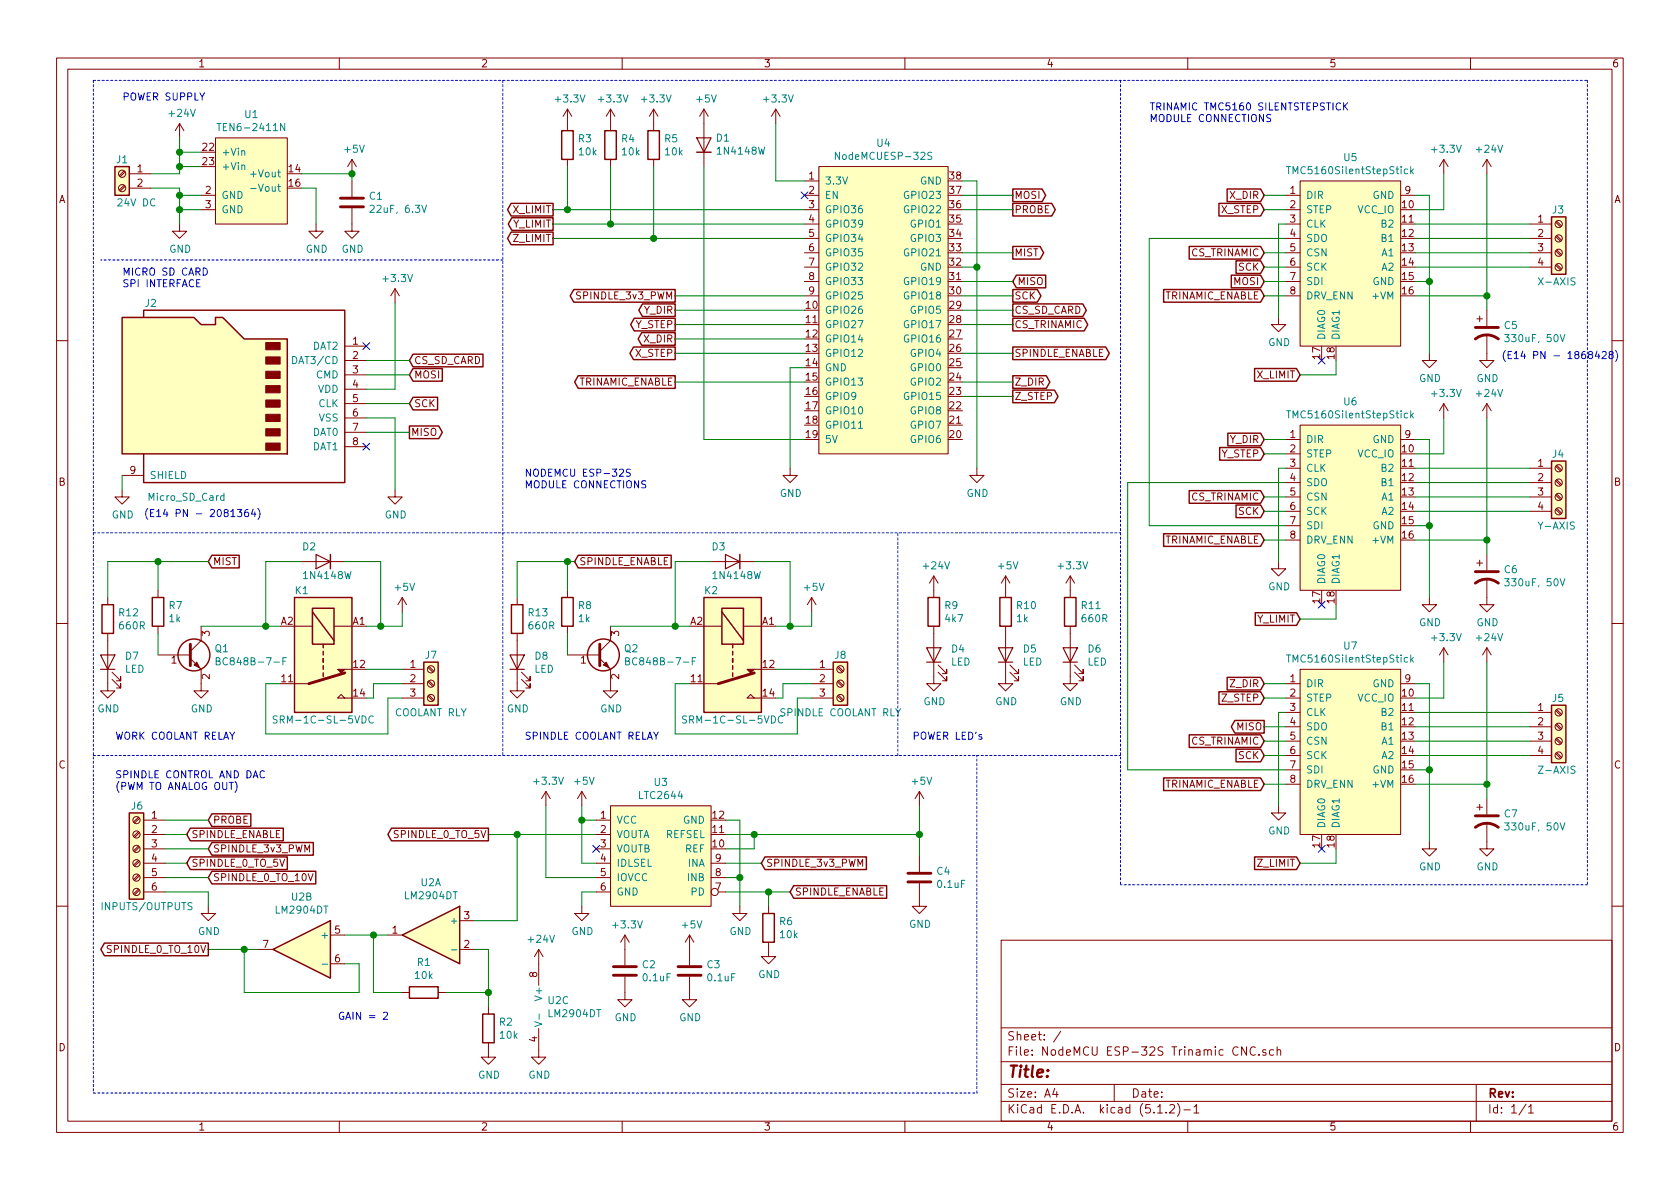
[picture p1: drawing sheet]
<svg xmlns="http://www.w3.org/2000/svg" width="297mm" height="210mm" viewBox="0 0 297 210" stroke-linecap="round" stroke-linejoin="round" font-family="sans-serif">
<g fill="none" stroke="#840000" stroke-width=".18">
<path d="M10 10.3h277v189.9h-277zM12 12.2h273v186.1h-273zM60 10.3v1.9M100.3 19.3v3.8M100.3 19.3l-.7 1.3M100.3 19.3l.8 1.3M107.9 19.3v3.8M107.9 19.3l-.7 1.3M107.9 19.3l.8 1.3M110 10.3v1.9M115.6 19.3v3.8M115.6 19.3l-.8 1.3"/>
<path d="M115.6 19.3l.7 1.3M124.5 19.3v10.2M124.5 19.3l-.8 1.3M124.5 19.3l.7 1.3M137.2 19.3l-.8 1.3M137.2 19.3v2.5M137.2 19.3l.7 1.3M160 10.3v1.9M210 10.3v1.9M260 10.3v1.9M21.9 32.8l-.8 .8M21.9 30.2l-.8 .9"/>
<path d="M22.1 32.9l-.8 .9M22.1 30.4l-.8 .8M22.9 30.7h3.8M22.9 33.3h3.8M31.7 39.6v1.3h1.3l-1.3 1.3-1.2-1.3h1.2M31.7 21.8l-.7 1.3M31.7 21.8v2.6M31.7 21.8l.8 1.3M35.6 34.5h2.5M35.6 37.1h2.5M38.1 24.4h12.7v15.2h-12.7zM55.9 39.6v1.3h1.2l-1.2 1.3-1.3-1.3h1.3"/>
<path d="M62.2 36.8v4.1h1.3l-1.3 1.3-1.2-1.3h1.2M62.2 28.2l-.7 1.3M62.2 28.2v2.5M62.2 32v2.8M62.2 28.2l.8 1.3M100.3 28.2v1.3M107.9 28.2v1.3M115.6 28.2v1.3M142.2 32h2.6M142.2 34.5h2.6M142.2 37.1h2.6M142.2 39.6h2.6"/>
<path d="M144.8 29.5h22.8v50.8h-22.8zM227.3 34.5h2.6M227.3 37.1h2.6M227.3 39.6h2.6M229.9 32h17.7v29.2h-17.7zM247.6 34.5h2.6M255.3 28.2l-.8 1.3M255.3 28.2v2.5M255.3 28.2l.7 1.3M262.9 28.2l-.8 1.3M262.9 28.2v2.5M262.9 28.2l.8 1.3"/>
<path d="M270.5 39.6h3.8M275.1 39.3l.8 .8M275.2 39.1l.9 .8M69.8 51l-.7 1.3M69.8 51v2.6M69.8 51l.8 1.3M142.2 42.2h2.6M142.2 44.7h2.6M142.2 47.2h2.6M142.2 49.8h2.6M142.2 52.3h2.6M226.1 56.1v1.3h1.2l-1.2 1.3-1.3-1.3h1.3"/>
<path d="M227.3 42.2h2.6M227.3 44.7h2.6M227.3 47.2h2.6M227.3 49.8h2.6M227.3 52.3h2.6M261.1 56.4h1M261.6 55.9v1M262.9 59.2v4.5h1.3l-1.3 1.3-1.3-1.3h1.3M262.9 54.9v2.8M270.5 42.2h3.8M270.5 44.7h3.8M270.5 47.2h3.8"/>
<path d="M275.1 46.9l.8 .8M275.1 44.4l.8 .8M275.1 41.8l.8 .9M275.2 46.7l.9 .9M275.2 44.2l.9 .8M275.2 41.7l.9 .8M10 60.2h2M61 61.2h3.8M61 63.7h3.8M61 66.3h3.8M61 68.8h3.8M61 71.4h3.8"/>
<path d="M61 73.9h3.8M61 76.4h3.8M61 79h3.8M227.3 77.7h2.6M229.9 75.2h17.7v29.2h-17.7zM247.6 77.7h2.6M252.7 62.5v1.2h1.3l-1.3 1.3-1.2-1.3h1.2M255.3 71.4v2.5M255.3 71.4l-.8 1.2M255.3 71.4l.7 1.2M262.9 71.4v2.5M262.9 71.4l-.8 1.2"/>
<path d="M262.9 71.4l.8 1.2M285 60.2h2M21.6 86.6v1.3h1.3l-1.3 1.2-1.3-1.2h1.3M21.6 84.1h3.8M53.3 99.3h7.7M69.8 86.6v1.3h1.3l-1.3 1.2-1.2-1.2h1.2M125.7 99.3h7.6M139.7 82.8v1.3h1.3l-1.3 1.2-1.3-1.2h1.3M172.7 82.8v1.3h1.3l-1.3 1.2-1.3-1.2h1.3M226.1 99.3v1.3h1.2l-1.2 1.2-1.3-1.2h1.3M227.3 80.3h2.6M227.3 82.8h2.6"/>
<path d="M227.3 85.3h2.6M227.3 87.9h2.6M227.3 90.4h2.6M227.3 93h2.6M227.3 95.5h2.6M261.1 99.6h1M261.6 99.1v1M262.9 98v2.8M270.5 82.8h3.8M270.5 85.3h3.8M270.5 87.9h3.8M270.5 90.4h3.8"/>
<path d="M275.1 90.1l.8 .8M275.1 87.5l.8 .9M275.1 85l.8 .8M275.1 82.5l.8 .8M275.2 89.9l.9 .8M275.2 87.4l.9 .8M275.2 84.8l.9 .9M275.2 82.3l.9 .8M10 110.3h2M19 112v10.2h1.3l-1.3 1.2-1.2-1.2h1.2M19 105.7v1.2M19.8 118.9l1.5 1.5v-.8v.8h-.7"/>
<path d="M27.9 115.8h5.8M27.9 104.4v1.3M27.9 110.7v1.3M33.7 116.5l1.9 1.9v3.8h1.2l-1.2 1.2-1.3-1.2h1.3M35.6 110.7v2.6l-1.9 1.9M52.1 110.7h3.1M59.1 110.7h3.1M61 118.4h1.2M71.1 118.4h3.8M71.1 105.7l-.7 1.2M71.1 105.7v2.5M71.1 105.7l.8 1.2"/>
<path d="M75.7 118l.8 .9M75.8 117.9l.9 .8M91.4 112v10.2h1.3l-1.3 1.2-1.2-1.2h1.2M91.4 105.7v1.2M92.2 118.9l1.5 1.5v-.8v.8h-.7M100.3 104.4v1.3M100.3 110.7v1.3M100.3 115.8h5.7M106 116.5l1.9 1.9v3.8h1.3l-1.3 1.2-1.2-1.2h1.2M107.9 110.7v2.6l-1.9 1.9M124.5 110.7h3.1M131.4 110.7h3.2"/>
<path d="M133.3 118.4h1.3M143.5 118.4h3.8M143.5 105.7l-.8 1.2M143.5 105.7v2.5M143.5 105.7l.8 1.2M148.1 118l.8 .9M148.2 117.9l.9 .8M165.1 110.7v10.2h1.3l-1.3 1.3-1.3-1.3h1.3M165.1 101.8v3.9M165.1 101.8l-.8 1.3M165.1 101.8l.8 1.3M165.9 118.9l1.5 1.5v-.8v.8h-.8"/>
<path d="M165.9 117.6l1.5 1.5v-.7v.7h-.8M177.8 110.7v10.2h1.3l-1.3 1.3-1.3-1.3h1.3M177.8 101.8v3.9M177.8 101.8l-.8 1.3M177.8 101.8l.8 1.3M178.6 118.9l1.5 1.5v-.8v.8h-.8M178.6 117.6l1.5 1.5v-.7v.7h-.8M189.2 110.7v10.2h1.3l-1.3 1.3-1.2-1.3h1.2M189.2 101.8v3.9M189.2 101.8l-.7 1.3M189.2 101.8l.8 1.3M190 118.9l1.5 1.5v-.8v.8h-.7"/>
<path d="M190 117.6l1.5 1.5v-.7v.7h-.7M229.9 118.4h17.7v29.2h-17.7zM252.7 105.7v1.2h1.3l-1.3 1.3-1.2-1.3h1.2M255.3 114.5v2.6M255.3 114.5l-.8 1.3M255.3 114.5l.7 1.3M262.9 102.4v4.5h1.3l-1.3 1.3-1.3-1.3h1.3M262.9 114.5v2.6M262.9 114.5l-.8 1.3M262.9 114.5l.8 1.3M285 110.3h2M19.8 120.1l1.5 1.6v-.8v.8h-.7"/>
<path d="M52.1 120.9h2.5M59.7 123.4l.6-.6 .7 .6zM61 123.4h1.2M71.1 120.9h3.8M71.1 123.4h3.8M75.7 123.1l.8 .8M75.7 120.6l.8 .8M75.8 122.9l.9 .9M75.8 120.4l.9 .8M92.2 120.1l1.5 1.6v-.8v.8h-.7M96.5 139.9l-.7 1.3M96.5 139.9v2.6"/>
<path d="M96.5 139.9l.8 1.3M102.9 139.9l-.8 1.3M102.9 139.9v2.6M102.9 139.9l.7 1.3M124.5 120.9h2.5M132.1 123.4l.6-.6 .6 .6zM133.3 123.4h1.3M143.5 120.9h3.8M143.5 123.4h3.8M148.1 123.1l.8 .8M148.1 120.6l.8 .8M148.2 122.9l.9 .9"/>
<path d="M148.2 120.4l.9 .8M162.6 139.9l-.8 1.3M162.6 139.9v2.6M162.6 139.9l.7 1.3M227.3 120.9h2.6M227.3 123.4h2.6M227.3 126h2.6M227.3 128.5h2.6M227.3 131.1h2.6M227.3 133.6h2.6M227.3 136.1h2.6M227.3 138.7h2.6"/>
<path d="M247.6 120.9h2.6M270.5 126h3.8M270.5 128.5h3.8M270.5 131.1h3.8M270.5 133.6h3.8M275.1 133.3l.8 .8M275.1 130.7l.8 .9M275.1 128.2l.8 .8M275.1 125.6l.8 .9M275.2 133.1l.9 .8M275.2 130.6l.9 .8M275.2 128l.9 .8"/>
<path d="M275.2 125.5l.9 .8M24.5 157.2l-.9 .9M24.5 154.7l-.9 .8M24.5 152.1l-.9 .9M24.5 149.6l-.9 .8M24.5 147.1l-.9 .8M24.5 144.5l-.9 .9M24.7 157.4l-.9 .8M24.7 154.9l-.9 .8M24.7 152.3l-.9 .9M24.7 149.8l-.9 .8M24.7 147.2l-.9 .9"/>
<path d="M24.7 144.7l-.9 .8M25.4 145h3.8M25.4 147.6h3.8M25.4 150.1h3.8M25.4 152.6h3.8M25.4 155.2h3.8M25.4 157.7h3.8M54.5 154.5l.4 1.2 .4-1.2M105.4 145h2.5M105.4 147.6h2.5M105.4 150.1h2.5M105.4 152.6h2.5"/>
<path d="M105.4 155.2h2.5M105.4 157.7h2.5M107.9 142.5h17.8v17.8h-17.8zM125.7 152.6h2.6M125.7 155.2h2.6M127 157.7h1.3M162.6 156.2v4.1h1.2l-1.2 1.2-1.3-1.2h1.3M162.6 151.4v2.8M226.1 142.5v1.3h1.2l-1.2 1.2-1.3-1.2h1.3M252.7 148.8v1.3h1.3l-1.3 1.3-1.2-1.3h1.2M261.1 142.7h1M261.6 142.2v1.1"/>
<path d="M262.9 145.5v4.6h1.3l-1.3 1.3-1.3-1.3h1.3M262.9 141.2v2.8M10 160.2h2M36.8 160.3v1.2h1.3l-1.3 1.3-1.2-1.3h1.2M45.7 167.9h2.6M58.4 165.3h2.6M58.4 170.4h2.6M68.6 165.3h2.5M71.1 175.5h1.3M77.5 175.5h1.2M81.3 167.9h2.5M81.3 162.8h2.5"/>
<path d="M86.4 178v1.3M95.2 167.9l-.7 1.3M95.2 167.9v6.3M95.2 167.9l.8 1.3M102.9 160.3v1.2h1.2l-1.2 1.3-1.3-1.3h1.3M110.5 172.7v4.1h1.3l-1.3 1.2-1.3-1.2h1.3M110.5 165.3l-.8 1.3M110.5 165.3v5.4M110.5 165.3l.8 1.3M121.9 172.7v4.1h1.3l-1.3 1.2-1.3-1.2h1.3M121.9 165.3l-.7 1.3M121.9 165.3v5.4"/>
<path d="M121.9 165.3l.8 1.3M130.8 160.3v1.2h1.3l-1.3 1.3-1.3-1.3h1.3M135.9 166.6v2.6h1.3l-1.3 1.2-1.3-1.2h1.3M135.9 160.3v1.2M177 166.3h108v32h-108zM285 160.2h2M60 198.3v1.9M86.4 184.4v2.5h1.2l-1.2 1.3-1.3-1.3h1.3M95.2 181.9v5h1.3l-1.3 1.3-1.2-1.3h1.2M110 198.3v1.9M160 198.3v1.9M177 194.8h108"/>
<path d="M177 191.8h108M177 187.8h108M177 181.8h108M186.5 192.5l-.4 1h1M186.8 193v1M187.6 182.3l-1.3 2M197 191.8v3M204.7 196.8h.8M206.2 196.7v.1M206.8 195.5l.2-.2h.4l.2 .2 .1 .3-.1 .2-.8 .8h.9M208.2 195.1a1.71 1.71 0 0 1 0 2.3M209.3 196.3h1.2"/>
<path d="M210 198.3v1.9M211.1 195.8l.4-.5v1.5M211.1 196.8h.9M220.4 185.1v1.5l-.9-1.5v1.5M221.9 185.3a.59 .59 0 0 0-.7 0 .59 .59 0 0 0-.2 .7 .56 .56 0 0 0 .3 .5 .56 .56 0 0 0 .6 0M222.6 186.5v.1M223.8 185.7l-.4-.1-.2 .2 .1 .2 .5 .2v.3h-.6M225.2 185.7l-.5-.1-.2 .3 .1 .6h.6M225.8 185.7l.2-.1 .4 .1v.9M225.8 185.1v1.5M260 198.3v1.9M261 191.8v6.5"/>
<path d="M269.8 195.2l-1.2 2M270.3 195.8l.4-.5v1.5M270.3 196.8h.8"/>
<circle cx="21.6" cy="33.3" r=".63"/>
<circle cx="21.6" cy="30.7" r=".63"/>
<circle cx="275.6" cy="39.6" r=".63"/>
<circle cx="275.6" cy="42.2" r=".63"/>
<circle cx="275.6" cy="47.2" r=".63"/>
<circle cx="275.6" cy="44.7" r=".63"/>
<circle cx="275.6" cy="87.9" r=".63"/>
<circle cx="275.6" cy="82.8" r=".63"/>
<circle cx="275.6" cy="90.4" r=".63"/>
<circle cx="275.6" cy="85.3" r=".63"/>
<circle cx="76.2" cy="118.4" r=".63"/>
<circle cx="148.6" cy="118.4" r=".63"/>
<circle cx="76.2" cy="123.4" r=".63"/>
<circle cx="76.2" cy="120.9" r=".63"/>
<circle cx="148.6" cy="123.4" r=".63"/>
<circle cx="148.6" cy="120.9" r=".63"/>
<circle cx="275.6" cy="126" r=".63"/>
<circle cx="275.6" cy="131.1" r=".63"/>
<circle cx="275.6" cy="133.6" r=".63"/>
<circle cx="275.6" cy="128.5" r=".63"/>
<circle cx="24.1" cy="155.2" r=".63"/>
<circle cx="24.1" cy="145" r=".63"/>
<circle cx="24.1" cy="147.6" r=".63"/>
<circle cx="24.1" cy="157.7" r=".63"/>
<circle cx="24.1" cy="150.1" r=".63"/>
<circle cx="24.1" cy="152.6" r=".63"/>
<circle cx="126.4" cy="157.7" r=".63"/>
</g>
<g fill="#ffffc0" stroke="#ffffc0" stroke-width=".18">
<path d="M144.8 29.5h22.8v50.8h-22.8z"/>
<path d="M229.9 32h17.7v29.2h-17.7z"/>
<path d="M229.9 75.2h17.7v29.2h-17.7z"/>
<path d="M229.9 118.4h17.7v29.2h-17.7z"/>
<path d="M38.1 24.4h12.7v15.2h-12.7z"/>
<path d="M20.3 29.5h2.6v5h-2.6z"/>
<path d="M48.3 167.9l10.1-5.1v10.2z"/>
<path d="M71.1 165.3l10.2-5v10.1z"/>
<path d="M107.9 142.5h17.8v17.8h-17.8z"/>
<path d="M21.6 56.1h12.7l1.3 1.3h2.5v-1.3h1.3l3.8 3.8h7.6v20.4h-29.2z"/>
<path d="M274.3 38.3h2.6v10.2h-2.6z"/>
<path d="M274.3 81.5h2.6v10.2h-2.6z"/>
<path d="M274.3 124.7h2.6v10.2h-2.6z"/>
<path d="M52.1 105.7h10.1v20.3h-10.1z"/>
<path d="M74.9 117.1h2.6v7.6h-2.6z"/>
<path d="M124.5 105.7h10.1v20.3h-10.1z"/>
<path d="M147.3 117.1h2.6v7.6h-2.6z"/>
<path d="M22.9 143.8h2.5v15.2h-2.5z"/>
</g>
<g fill="none" stroke="#008484" stroke-width=".18">
<path d="M38.4 21.8h.7M42.7 26.8l.2-.2 .3 .1 .1 .8M42.7 29.3l.2-.1h.3l.1 .8M44.3 33.3h1M50.3 21.8v1.3l-.7-1.3v1.3M65.4 36.4l.5-.1 .3 .3-.1 .2-.7 .8h.8M74.6 36.3l.4 1.3 .4-1.3M148.4 26.9v1.3l-.7-1.3v1.3M164.7 27l-.4-.1-.2 .1v.4l.5 .3 .1 .3-.2 .2-.5-.1M227.5 29.5h.7M227.8 29.5v1.2M248.9 29.9h-.4l-.2 .2 .1 .6h.5"/>
<path d="M249.4 29.5v1.2M249.6 30.2l.3 .5M249.9 29.9l-.5 .5M266 59.2h.8l-.4 .4 .4 .2v.5l-.2 .1-.6-.1M275.8 59.2l.5 1.2 .4-1.2M51.7 63a.64 .64 0 0 1 .8 .7 .64 .64 0 0 1-.8 .6zM151.8 75.7h.7M227.5 72.6h.7M227.8 72.6v1.3M248.9 73.1h-.4l-.2 .2 .1 .6h.5M249.4 72.6v1.3M249.6 73.4l.3 .5"/>
<path d="M249.9 73.1l-.5 .5M39.6 87.7l-.4-.1-.2 .3 .1 .5h.5M39.6 87.2v1.3M38.2 116.9h.6l.1-.2-.1-.3-.6-.1v1.3h.5l.2-.2v-.3l-.2-.2M50 116.9h.4M50.6 116.3h-.6v1.3M110.6 116.9h.6l.1-.2-.1-.3-.6-.1v1.3h.5l.2-.2v-.3l-.3-.2M122.4 116.9h.4M123 116.3h-.6v1.3M227.5 115.8h.7M227.8 115.8v1.3M248.9 116.3h-.4l-.2 .2 .1 .5h.5"/>
<path d="M249.4 115.8v1.3M249.6 116.6l.3 .5M249.9 116.3l-.5 .4M266 102.3h.8l-.4 .5 .4 .1v.6l-.2 .1-.6-.1M275.8 102.3l.5 1.3 .4-1.3M49 126.7l-.5-.1-.2 .1 .1 .4 .5 .3 .1 .2-.2 .3-.5-.1M66 126.7a.6 .6 0 0 0-.8 .4 .6 .6 0 0 0 .6 .8l.2-.2M121.4 126.7l-.5-.1-.2 .1 .1 .4 .5 .2 .1 .3-.2 .3-.5-.1M138.4 126.7a.6 .6 0 0 0-.8 .4 .6 .6 0 0 0 .6 .8l.2-.2M266 145.5h.8l-.4 .5 .4 .1v.6l-.2 .1-.6-.1M275.8 145.5l.5 1.3 .4-1.3M56.9 170.5h1"/>
<path d="M79.8 168h1M95.3 179.3v1M94.5 180.7l1.3 .4-1.3 .4"/>
</g>
<g fill="none" stroke="#840000" stroke-width=".25">
<path d="M20.3 29.5h2.6v5h-2.6zM90.4 36h7.4v2.2h-7.4l-.7-1.1zM90.5 38.5h7.3v2.2h-7.3l-.6-1.1zM99.3 23.1h2v5.1h-2zM106.9 23.1h2.1v5.1h-2.1zM114.6 23.1h2v5.1h-2zM123.2 26.9h2.5M179.1 33.4h5.2l.6 1.1-.6 1.2h-5.2zM179.1 36h6.9l.6 1.1-.6 1.1h-6.9zM215.5 36h7.4l.6 1.1-.6 1.1h-7.4zM217 33.4h5.9l.6 1.1-.6 1.2h-5.9zM274.3 38.3h2.6v10.2h-2.6z"/>
<path d="M21.6 56.1h12.7l1.3 1.3h2.5v-1.3h1.3l3.8 3.8h7.6v20.4h-29.2zM25.4 56.1v-1.2h35.6v30.4h-35.6v-5M90.4 41h7.4v2.3h-7.4l-.7-1.1zM101.4 51.2h18v2.2h-18l-.6-1.1zM112.1 56.3h7.3v2.2h-7.3l-.6-1.1zM113.5 58.8h5.9v2.3h-5.9l-.7-1.2zM113.6 53.7h5.8v2.3h-5.8l-.6-1.1zM179.1 43.6h4.8l.6 1.1-.6 1.1h-4.8zM179.1 51.2h4.3l.6 1.1-.6 1.1h-4.3zM179.1 53.7h12.3l.7 1.2-.7 1.1h-12.3zM179.1 56.3h12.6l.6 1.1-.6 1.1h-12.6zM179.7 48.7h5.2v2.2h-5.2l-.6-1.1z"/>
<path d="M205.7 51.2h17.2l.6 1.1-.6 1.1h-17.2zM210.3 43.6h12.6l.6 1.1-.6 1.1h-12.6zM217.7 48.7h5.2l.6 1.1-.6 1.1h-5.2zM218.5 46.1h4.4l.6 1.1-.6 1.2h-4.4zM72.4 75.3h5.2l.6 1.1-.6 1.2h-5.2zM73 70.3h4.4v2.2h-4.4l-.6-1.1zM73 65.2h5.2v2.2h-5.2l-.6-1.1zM73 62.6h12.4v2.3h-12.4l-.6-1.2zM102.2 66.4h17.2v2.3h-17.2l-.6-1.1zM112 61.4h7.4v2.2h-7.4l-.6-1.1zM179.1 61.4h16.4l.6 1.1-.6 1.1h-16.4zM179.1 66.4h5.9l.6 1.2-.6 1.1h-5.9z"/>
<path d="M179.1 69h7.3l.7 1.1-.7 1.1h-7.3zM215.6 79.1h7.3l.6 1.2-.6 1.1h-7.3zM217.1 76.6h5.8l.6 1.1-.6 1.1h-5.8zM221.8 65.2h7.4l.7 1.1-.7 1.1h-7.4zM37.5 98.2h4.8v2.2h-4.8l-.7-1.1zM58.4 98v2.6M102.2 98.2h16.5v2.2h-16.5l-.6-1.1zM130.8 98v2.6M205.7 94.4h17.2l.6 1.1-.6 1.1h-17.2zM210.3 86.8h12.6l.6 1.1-.6 1.1h-12.6zM218.5 89.3h4.4l.6 1.1-.6 1.1h-4.4zM274.3 81.5h2.6v10.2h-2.6z"/>
<path d="M18 106.9h2.1v5.1h-2.1zM26.9 105.7h2.1v5h-2.1zM52.1 105.7h10.1v20.3h-10.1zM55.2 107.6h3.9v6.3h-3.9zM55.2 108.2l3.9 5.1M57.1 113.9v.6M57.1 115.2v.6M57.1 116.5v.6M57.1 117.7v.7M57.1 119v.6M74.9 117.1h2.6v7.6h-2.6zM90.4 106.9h2.1v5.1h-2.1z"/>
<path d="M99.3 105.7h2v5h-2zM124.5 105.7h10.1v20.3h-10.1zM127.6 107.6h3.8v6.3h-3.8zM127.6 108.2l3.8 5.1M129.5 113.9v.6M129.5 115.2v.6M129.5 116.5v.6M129.5 117.7v.7M129.5 119v.6M147.3 117.1h2.6v7.6h-2.6zM164.1 105.7h2v5h-2zM176.8 105.7h2v5h-2z"/>
<path d="M188.2 105.7h2v5h-2zM217 119.8h5.9l.6 1.1-.6 1.1h-5.9zM221.9 108.4h7.3l.7 1.1-.7 1.1h-7.3zM205.7 137.6h17.2l.6 1.1-.6 1.1h-17.2zM210.3 129.9h12.6l.6 1.2-.6 1.1h-12.6zM215.5 122.3h7.4l.6 1.1-.6 1.2h-7.4zM218.3 127.4h5.2v2.2h-5.2l-.6-1.1zM218.5 132.5h4.4l.6 1.1-.6 1.1h-4.4zM274.3 124.7h2.6v10.2h-2.6zM22.9 143.8h2.5v15.2h-2.5zM33.7 151.5h17.1v2.3h-17.1l-.7-1.2zM33.7 146.5h16.4v2.2h-16.4l-.7-1.1z"/>
<path d="M37.5 154.1h18.3v2.2h-18.3l-.7-1.1zM37.5 149h17.9v2.2h-17.9l-.7-1.1zM37.5 143.9h6.8v2.2h-6.8l-.7-1.1zM69.2 146.5h17.2v2.2h-17.2l-.6-1.1zM135.3 151.5h17.9v2.3h-17.9l-.7-1.2zM140.3 156.6h16.5v2.2h-16.5l-.6-1.1zM221.8 151.5h7.4l.7 1.1-.7 1.2h-7.4zM18.5 166.8h18.3v2.2h-18.3l-.7-1.1zM48.3 167.9l10.1-5.1v10.2zM71.1 165.3l10.2-5v10.1zM72.4 174.5h5.1v2h-5.1zM85.3 179.3h2.1v5.1h-2.1z"/>
<path d="M134.9 161.5h2v5.1h-2z"/>
<circle cx="34.3" cy="115.8" r="2.82"/>
<circle cx="106.7" cy="115.8" r="2.82"/>
</g>
<g fill="none" stroke="#840000" stroke-width=".2">
<path d="M123.2 24.4h2.5l-1.2 2.5zM55.9 98l2.5 1.3-2.5 1.3zM128.3 98l2.5 1.3-2.5 1.3zM17.8 115.8h2.5l-1.3 2.6zM17.8 118.4h2.5M90.2 115.8h2.5l-1.3 2.6zM90.2 118.4h2.5M163.8 114.5h2.6l-1.3 2.6zM163.8 117.1h2.6M176.5 114.5h2.6l-1.3 2.6zM176.5 117.1h2.6M188 114.5h2.5l-1.3 2.6z"/>
<path d="M188 117.1h2.5"/>
</g>
<g fill="none" stroke="#008400" stroke-width=".18">
<path d="M26.7 33.3h5v6.3M31.7 34.5h3.9M31.7 37.1h3.9M31.7 24.4v6.3h-5M31.7 26.9h3.9M31.7 29.5h3.9M53.3 30.7h8.9v1.3M53.3 33.3h2.6v6.3M97.8 37.1h44.4M97.8 39.6h44.4M100.3 29.5v7.6M107.9 29.5v10.1"/>
<path d="M115.6 29.5v12.7M124.5 29.5v48.2h17.7M137.2 21.8v10.2h5M170.2 32h2.5v50.8M170.2 34.5h8.9M170.2 37.1h8.9M223.5 34.5h3.8M223.5 37.1h3.8M227.3 39.6h-1.2v16.5M250.2 34.5h2.5v28M250.2 39.6h20.3M255.3 30.7v6.4h-5.1"/>
<path d="M262.9 30.7v24.2M69.8 53.6v15.2h-5M97.8 42.2h44.4M119.4 52.3h22.8M119.4 59.9h22.8M119.4 57.4h22.8M119.4 54.9h22.8M170.2 52.3h8.9M170.2 57.4h8.9M170.2 54.9h8.9M170.2 47.2h2.5M170.2 44.7h8.9"/>
<path d="M170.2 49.8h8.9M223.5 52.3h3.8M223.5 47.2h3.8M223.5 44.7h3.8M223.5 49.8h3.8M227.3 42.2h-24.1v50.8h24.1M250.2 52.3h12.7M250.2 47.2h20.3M250.2 42.2h20.3M250.2 44.7h20.3M250.2 49.8h2.5M64.8 73.9h5v12.7"/>
<path d="M64.8 76.4h7.6M64.8 71.4h7.6M64.8 66.3h7.6M64.8 63.7h7.6M119.4 62.5h22.8M119.4 67.6h22.8M142.2 65h-2.5v17.8M170.2 62.5h8.9M170.2 67.6h8.9M170.2 70.1h8.9M223.5 77.7h3.8M236.2 63.7v2.6h-6.3"/>
<path d="M250.2 77.7h2.5v28M255.3 73.9v6.4h-5.1M262.9 73.9v24.1M21.6 84.1v2.5M27.9 99.3v5.1M36.8 99.3h-17.8v6.4M53.3 99.3h-6.3v11.4M61 99.3h6.3v11.4M100.3 99.3v5.1M101.6 99.3h-10.2v6.4M125.7 99.3h-6.3v11.4M133.3 99.3h6.4v11.4"/>
<path d="M223.5 87.9h3.8M223.5 90.4h3.8M223.5 80.3h3.8M223.5 95.5h3.8M227.3 82.8h-1.2v16.5M227.3 85.3h-27.9v50.8h27.9M250.2 82.8h20.3M250.2 85.3h20.3M250.2 87.9h20.3M250.2 90.4h20.3M250.2 93h2.5M250.2 95.5h12.7"/>
<path d="M27.9 112v3.8M35.6 110.7h13.9M64.8 118.4h6.3M71.1 108.2v2.5h-6.3M100.3 112v3.8M107.9 110.7h14M137.2 118.4h6.3M143.5 108.2v2.5h-6.3M236.2 106.9v2.6h-6.3M255.3 117.1v6.3h-5.1M262.9 117.1v24.1M49.5 120.9h-2.5v8.9h21.6v-6.4h2.5"/>
<path d="M71.1 120.9h-5.1v2.5h-1.2M121.9 120.9h-2.5v8.9h21.6v-6.4h2.5M143.5 120.9h-5.1v2.5h-1.2M223.5 128.5h3.8M223.5 131.1h3.8M223.5 133.6h3.8M223.5 120.9h3.8M223.5 123.4h3.8M223.5 138.7h3.8M227.3 126h-1.2v16.5M250.2 120.9h2.5v27.9M250.2 126h20.3"/>
<path d="M250.2 128.5h20.3M250.2 131.1h20.3M250.2 133.6h20.3M250.2 136.1h2.5M250.2 138.7h12.7M29.2 147.6h3.8M29.2 145h7.6M29.2 150.1h7.6M29.2 155.2h7.6M29.2 152.6h3.8M29.2 157.7h7.6v2.6M86.4 147.6h19"/>
<path d="M91.4 147.6v15.2h-7.6M96.5 142.5v12.7h8.9M102.9 145h2.5M102.9 142.5v10.1h2.5M105.4 157.7h-2.5v2.6M128.3 147.6h34.3M128.3 145h2.5v15.3M128.3 155.2h2.5M128.3 152.6h6.3M128.3 157.7h11.4M133.3 147.6v2.5h-5M135.9 157.7v2.6"/>
<path d="M162.6 142.5v8.9M236.2 150.1v2.5h-6.3M36.8 167.9h8.9M43.2 167.9v7.6h20.3v-5.1h-2.5M61 165.3h7.6M66 165.3v10.2h5.1M78.7 175.5h7.7M83.8 167.9h2.6v10.1"/>
</g>
<g fill="#008400" stroke="#008400" stroke-width=".25">
<circle cx="172.7" cy="47.2" r=".51"/>
<circle cx="100.3" cy="37.1" r=".51"/>
<circle cx="108" cy="39.6" r=".51"/>
<circle cx="115.6" cy="42.2" r=".51"/>
<circle cx="31.8" cy="29.5" r=".51"/>
<circle cx="31.8" cy="34.5" r=".51"/>
<circle cx="31.8" cy="26.9" r=".51"/>
<circle cx="31.8" cy="37.1" r=".51"/>
<circle cx="62.2" cy="30.7" r=".51"/>
<circle cx="43.2" cy="167.9" r=".51"/>
<circle cx="91.4" cy="147.6" r=".51"/>
<circle cx="86.4" cy="175.5" r=".51"/>
<circle cx="66" cy="165.3" r=".51"/>
<circle cx="130.8" cy="155.2" r=".51"/>
<circle cx="133.4" cy="147.6" r=".51"/>
<circle cx="162.6" cy="147.6" r=".51"/>
<circle cx="102.9" cy="145" r=".51"/>
<circle cx="135.9" cy="157.7" r=".51"/>
<circle cx="252.7" cy="49.8" r=".51"/>
<circle cx="252.7" cy="136.1" r=".51"/>
<circle cx="252.7" cy="93" r=".51"/>
<circle cx="262.9" cy="52.3" r=".51"/>
<circle cx="262.9" cy="95.5" r=".51"/>
<circle cx="262.9" cy="138.7" r=".51"/>
<circle cx="67.3" cy="110.7" r=".51"/>
<circle cx="47" cy="110.7" r=".51"/>
<circle cx="139.7" cy="110.7" r=".51"/>
<circle cx="119.4" cy="110.7" r=".51"/>
<circle cx="27.9" cy="99.3" r=".51"/>
<circle cx="100.3" cy="99.3" r=".51"/>
</g>
<g fill="none" stroke="#000084" stroke-width=".18">
<path d="M141.6 33.9l1.2 1.2M142.8 33.9l-1.2 1.2M64.2 60.6l1.2 1.2M64.2 78.4l1.2 1.2M65.4 60.6l-1.2 1.2M65.4 78.4l-1.2 1.2M233.1 63.1l1.2 1.3M234.3 63.1l-1.2 1.3M233.1 106.3l1.2 1.2M234.3 106.3l-1.2 1.2M104.8 149.5l1.2 1.2M106 149.5l-1.2 1.2"/>
<path d="M233.1 149.5l1.2 1.2M234.3 149.5l-1.2 1.2"/>
</g>
<g fill="none" stroke="#840000" stroke-width=".51">
<path d="M60.2 36.6h4.1M60.2 35h4.1M260.9 59.9a3.3 3.3 0 0 1 4 0M260.9 57.9h4M33.7 113.9v3.8M61 119l-6.4 1.9M106 113.9v3.8M133.3 119l-6.3 1.9M260.9 103.1a3.3 3.3 0 0 1 4 0M260.9 101.1h4M160.5 156h4.1M160.5 154.4h4.1"/>
<path d="M260.9 146.3a3.3 3.3 0 0 1 4 0M260.9 144.3h4M108.5 172.5h4M108.5 170.9h4M119.9 172.5h4.1M119.9 170.9h4.1"/>
</g>
<g fill="none" stroke="#0000c0" stroke-width=".18">
<path d="M237.6 18.2v1.3M237.7 18.7l.6 .8M238.3 18.2l-.7 .7M35.9 47.4a.64 .64 0 0 1 .8 .6 .64 .64 0 0 1-.8 .7zM282.4 62.1l-.3 .9h.8M282.7 62.6v.8M283.3 62.3l.5-.2 .2 .4-.1 .2-.7 .7h.8M284.7 62.7l-.2-.3 .2-.3h.3l.2 .3-.1 .2-.5 .2-.1 .1v.3l.2 .2h.4l.1-.2v-.3l-.2-.2M285.6 62a1.4 1.4 0 0 1 0 1.9M42 90.1h.7l-.4 .5 .4 .1-.1 .6-.4 .1-.2-.2M43.8 90.1h-.2a.79 .79 0 0 0-.1 1.3l.4-.2v-.5l-.4-.1-.3 .2M44.8 90l-.4 .9h.8"/>
<path d="M45.1 90.5v.9M45.6 89.9a1.4 1.4 0 0 1 0 1.9M109.5 83.1l.5-.1 .3 .3-.8 .9h.8M111.5 83h-.5l-.2 .1v.4l.6 .2 .1 .3-.3 .2h-.5M41.6 138.2a1.47 1.47 0 0 1 0 1.9M46.8 136.4a.51 .51 0 0 0-.7 0 .51 .51 0 0 0-.1 .6 .46 .46 0 0 0 .2 .5 .46 .46 0 0 0 .6-.1M115.6 129.5l.4 .6 .4-.6M67.8 179.1l.5-.1 .2 .3-.8 1h.8"/>
</g>
<path d="M16.5 14.2h264.2M16.5 14.2v179.1M88.9 14.2v119.4M198.1 14.2v142.3M280.7 14.2v142.3M88.9 46h-71.1M16.5 94.2h181.6M16.5 133.6h181.6M158.7 133.6v-39.4M280.7 156.5h-82.6M16.5 193.3h156.2M172.7 193.3v-59.7" fill="none" stroke="#0000c0" stroke-width=".18" stroke-dasharray=".4 .4"/>
<g fill="#840000" stroke="#840000" stroke-width=".18">
<path d="M47 78.4h2.5v1.2h-2.5z"/>
<path d="M47 75.8h2.5v1.3h-2.5z"/>
<path d="M47 73.3h2.5v1.2h-2.5z"/>
<path d="M47 70.7h2.5v1.3h-2.5z"/>
<path d="M47 68.2h2.5v1.3h-2.5z"/>
<path d="M47 65.7h2.5v1.2h-2.5z"/>
<path d="M47 63.1h2.5v1.3h-2.5z"/>
<path d="M47 60.6h2.5v1.2h-2.5z"/>
<path d="M59.7 118.4h1.3l-.7 .6z"/>
<path d="M34.3 117.6l.5-.5 .5 1z"/>
<path d="M132.1 118.4h1.2l-.6 .6z"/>
<path d="M107.2 117.1l.5 1-1-.5z"/>
</g>
<text font-size="2.8" fill="#840000" x="178" y="190.5">Title:</text>
<g font-size="2.1" fill="#840000">
<text x="178" y="184">Sheet: /</text>
<text x="178" y="186.7">File: NodeMCU ESP-32S Trinamic CNC.sch</text>
<text x="178" y="196.9">KiCad E.D.A. kicad (5.1.2)-1</text>
<text x="178" y="194.1">Size: A4</text>
<text x="200" y="194.1">Date:</text>
<text x="263" y="194.1">Rev:</text>
<text x="263" y="196.9">Id: 1/1</text>
</g>
<g font-size="1.8" fill="#840000">
<text x="35" y="11.9">1</text>
<text x="85" y="11.9">2</text>
<text x="135" y="11.9">3</text>
<text x="185" y="11.9">4</text>
<text x="235" y="11.9">5</text>
<text x="285" y="11.9">6</text>
<text x="35.9" y="26.7">22</text>
<text x="35.9" y="29.2">23</text>
<text x="10.4" y="35.9">A</text>
<text x="24.3" y="30.5">1</text>
<text x="24.3" y="33">2</text>
<text x="36.3" y="34.3">2</text>
<text x="51.1" y="30.5">14</text>
<text x="51.1" y="33">16</text>
<text x="143" y="31.7">1</text>
<text x="143" y="34.3">2</text>
<text x="167.9" y="34.3">37</text>
<text x="167.9" y="31.7">38</text>
<text x="179.3" y="35.2">MOSI</text>
<text x="217.5" y="35.2">X_DIR</text>
<text x="228.1" y="34.3">1</text>
<text x="248.4" y="34.3">9</text>
<text x="285.4" y="35.9">A</text>
<text x="36.3" y="36.8">3</text>
<text x="90.8" y="40.3">Y_LIMIT</text>
<text x="90.8" y="37.7">X_LIMIT</text>
<text x="143" y="36.8">3</text>
<text x="143" y="39.4">4</text>
<text x="143" y="41.9">5</text>
<text x="167.9" y="41.9">34</text>
<text x="167.9" y="39.4">35</text>
<text x="167.9" y="36.8">36</text>
<text x="179.3" y="37.7">PROBE</text>
<text x="216" y="37.7">X_STEP</text>
<text x="228.1" y="36.8">2</text>
<text x="228.1" y="39.4">3</text>
<text x="228.1" y="41.9">4</text>
<text x="248" y="36.8">10</text>
<text x="248" y="39.4">11</text>
<text x="248" y="41.9">12</text>
<text x="271.9" y="39.4">1</text>
<text x="271.9" y="41.9">2</text>
<text x="90.9" y="42.8">Z_LIMIT</text>
<text x="143" y="44.4">6</text>
<text x="143" y="47">7</text>
<text x="167.9" y="47">32</text>
<text x="167.9" y="44.4">33</text>
<text x="179.3" y="45.3">MIST</text>
<text x="210.6" y="45.3">CS_TRINAMIC</text>
<text x="219" y="47.9">SCK</text>
<text x="228.1" y="44.4">5</text>
<text x="228.1" y="47">6</text>
<text x="248" y="44.4">13</text>
<text x="248" y="47">14</text>
<text x="271.9" y="44.4">3</text>
<text x="271.9" y="47">4</text>
<text x="102.2" y="53">SPINDLE_3v3_PWM</text>
<text x="143" y="49.5">8</text>
<text x="143" y="52.1">9</text>
<text x="167.9" y="52.1">30</text>
<text x="167.9" y="49.5">31</text>
<text x="179.3" y="53">SCK</text>
<text x="179.9" y="50.4">MISO</text>
<text x="205.8" y="53">TRINAMIC_ENABLE</text>
<text x="218.2" y="50.4">MOSI</text>
<text x="228.1" y="49.5">7</text>
<text x="228.1" y="52.1">8</text>
<text x="248" y="49.5">15</text>
<text x="248" y="52.1">16</text>
<text x="112.3" y="58">Y_STEP</text>
<text x="113.9" y="55.5">Y_DIR</text>
<text x="142.5" y="54.6">10</text>
<text x="142.5" y="57.1">11</text>
<text x="142.5" y="59.7">12</text>
<text x="167.9" y="59.7">27</text>
<text x="167.9" y="57.1">28</text>
<text x="167.9" y="54.6">29</text>
<text x="179.3" y="55.5">CS_SD_CARD</text>
<text x="179.3" y="58">CS_TRINAMIC</text>
<text x="62.4" y="61">1</text>
<text x="62.4" y="63.5">2</text>
<text x="73.2" y="64.4">CS_SD_CARD</text>
<text x="112.3" y="63.1">X_STEP</text>
<text x="113.9" y="60.6">X_DIR</text>
<text x="142.5" y="62.2">13</text>
<text x="142.5" y="64.8">14</text>
<text x="167.9" y="64.8">25</text>
<text x="167.9" y="62.2">26</text>
<text x="179.3" y="63.1">SPINDLE_ENABLE</text>
<text x="233.4" y="63.4" transform="rotate(-90 233.4 63.4)">17</text>
<text x="236" y="63.4" transform="rotate(-90 236 63.4)">18</text>
<text x="62.4" y="66">3</text>
<text x="62.4" y="68.6">4</text>
<text x="62.4" y="71.1">5</text>
<text x="73.2" y="66.9">MOSI</text>
<text x="102.2" y="68.2">TRINAMIC_ENABLE</text>
<text x="142.5" y="67.3">15</text>
<text x="142.5" y="69.8">16</text>
<text x="167.9" y="69.8">23</text>
<text x="167.9" y="67.3">24</text>
<text x="179.3" y="68.2">Z_DIR</text>
<text x="179.3" y="70.7">Z_STEP</text>
<text x="222.3" y="66.9">X_LIMIT</text>
<text x="62.4" y="73.7">6</text>
<text x="62.4" y="76.2">7</text>
<text x="72.6" y="77.1">MISO</text>
<text x="73.2" y="72">SCK</text>
<text x="142.5" y="72.4">17</text>
<text x="142.5" y="74.9">18</text>
<text x="142.5" y="77.5">19</text>
<text x="167.9" y="77.5">20</text>
<text x="167.9" y="74.9">21</text>
<text x="167.9" y="72.4">22</text>
<text x="228.1" y="77.5">1</text>
<text x="248.4" y="77.5">9</text>
<text x="23" y="83.8">9</text>
<text x="62.4" y="78.7">8</text>
<text x="216" y="80.9">Y_STEP</text>
<text x="217.5" y="78.4">Y_DIR</text>
<text x="228.1" y="80">2</text>
<text x="228.1" y="82.5">3</text>
<text x="248" y="80">10</text>
<text x="248" y="82.5">11</text>
<text x="271.9" y="82.5">1</text>
<text x="10.4" y="85.9">B</text>
<text x="210.6" y="88.5">CS_TRINAMIC</text>
<text x="228.1" y="85.1">4</text>
<text x="228.1" y="87.6">5</text>
<text x="248" y="85.1">12</text>
<text x="248" y="87.6">13</text>
<text x="271.9" y="85.1">2</text>
<text x="271.9" y="87.6">3</text>
<text x="285.4" y="85.9">B</text>
<text x="219" y="91.1">SCK</text>
<text x="228.1" y="90.2">6</text>
<text x="228.1" y="92.7">7</text>
<text x="228.1" y="95.2">8</text>
<text x="248" y="90.2">14</text>
<text x="248" y="92.7">15</text>
<text x="248" y="95.2">16</text>
<text x="271.9" y="90.2">4</text>
<text x="37.6" y="99.9">MIST</text>
<text x="102.4" y="99.9">SPINDLE_ENABLE</text>
<text x="205.8" y="96.1">TRINAMIC_ENABLE</text>
<text x="233.4" y="106.6" transform="rotate(-90 233.4 106.6)">17</text>
<text x="236" y="106.6" transform="rotate(-90 236 106.6)">18</text>
<text x="37.1" y="112.5" transform="rotate(-90 37.1 112.5)">3</text>
<text x="49.7" y="110.5">A2</text>
<text x="62.4" y="110.5">A1</text>
<text x="109.5" y="112.5" transform="rotate(-90 109.5 112.5)">3</text>
<text x="122.1" y="110.5">A2</text>
<text x="134.8" y="110.5">A1</text>
<text x="222.3" y="110.1">Y_LIMIT</text>
<text x="30.3" y="117.3">1</text>
<text x="62.5" y="118.1">12</text>
<text x="72.5" y="118.1">1</text>
<text x="102.7" y="117.3">1</text>
<text x="134.9" y="118.1">12</text>
<text x="144.9" y="118.1">1</text>
<text x="37.1" y="120.1" transform="rotate(-90 37.1 120.1)">2</text>
<text x="49.8" y="120.6">11</text>
<text x="62.5" y="123.2">14</text>
<text x="72.5" y="120.6">2</text>
<text x="72.5" y="123.2">3</text>
<text x="109.5" y="120.1" transform="rotate(-90 109.5 120.1)">2</text>
<text x="122.2" y="120.6">11</text>
<text x="134.9" y="123.2">14</text>
<text x="144.9" y="120.6">2</text>
<text x="144.9" y="123.2">3</text>
<text x="216.1" y="124.1">Z_STEP</text>
<text x="217.6" y="121.5">Z_DIR</text>
<text x="228.1" y="120.6">1</text>
<text x="228.1" y="123.2">2</text>
<text x="228.1" y="125.7">3</text>
<text x="248" y="123.2">10</text>
<text x="248" y="125.7">11</text>
<text x="248.4" y="120.6">9</text>
<text x="271.9" y="125.7">1</text>
<text x="210.6" y="131.7">CS_TRINAMIC</text>
<text x="218.7" y="129.2">MISO</text>
<text x="228.1" y="128.3">4</text>
<text x="228.1" y="130.8">5</text>
<text x="248" y="128.3">12</text>
<text x="248" y="130.8">13</text>
<text x="271.9" y="128.3">2</text>
<text x="271.9" y="130.8">3</text>
<text x="10.4" y="135.9">C</text>
<text x="219" y="134.2">SCK</text>
<text x="228.1" y="133.3">6</text>
<text x="228.1" y="135.9">7</text>
<text x="248" y="133.3">14</text>
<text x="248" y="135.9">15</text>
<text x="271.9" y="133.3">4</text>
<text x="285.4" y="135.9">C</text>
<text x="205.8" y="139.3">TRINAMIC_ENABLE</text>
<text x="228.1" y="138.4">8</text>
<text x="248" y="138.4">16</text>
<text x="26.8" y="144.8">1</text>
<text x="26.8" y="147.3">2</text>
<text x="26.8" y="149.9">3</text>
<text x="33.8" y="148.2">SPINDLE_ENABLE</text>
<text x="37.6" y="145.7">PROBE</text>
<text x="69.9" y="148.2">SPINDLE_0_TO_5V</text>
<text x="106.2" y="144.8">1</text>
<text x="106.2" y="147.3">2</text>
<text x="106.2" y="149.9">3</text>
<text x="126" y="149.9">10</text>
<text x="126" y="147.3">11</text>
<text x="126" y="144.8">12</text>
<text x="233.4" y="149.8" transform="rotate(-90 233.4 149.8)">17</text>
<text x="236" y="149.8" transform="rotate(-90 236 149.8)">18</text>
<text x="26.8" y="152.4">4</text>
<text x="26.8" y="154.9">5</text>
<text x="33.8" y="153.3">SPINDLE_0_TO_5V</text>
<text x="37.6" y="155.8">SPINDLE_0_TO_10V</text>
<text x="37.6" y="150.7">SPINDLE_3v3_PWM</text>
<text x="106.2" y="152.4">4</text>
<text x="106.2" y="154.9">5</text>
<text x="126.5" y="154.9">8</text>
<text x="126.5" y="152.4">9</text>
<text x="135.4" y="153.3">SPINDLE_3v3_PWM</text>
<text x="222.4" y="153.3">Z_LIMIT</text>
<text x="26.8" y="157.5">6</text>
<text x="106.2" y="157.5">6</text>
<text x="126.5" y="157.5">7</text>
<text x="140.5" y="158.4">SPINDLE_ENABLE</text>
<text x="46.5" y="167.6">7</text>
<text x="59.2" y="165.1">5</text>
<text x="69.4" y="165.1">1</text>
<text x="82.1" y="167.6">2</text>
<text x="82.1" y="162.6">3</text>
<text x="19.4" y="168.5">SPINDLE_0_TO_10V</text>
<text x="59.2" y="170.2">6</text>
<text x="95" y="172.8" transform="rotate(-90 95 172.8)">8</text>
<text x="10.4" y="185.9">D</text>
<text x="95" y="184.2" transform="rotate(-90 95 184.2)">4</text>
<text x="285.4" y="185.9">D</text>
<text x="35" y="199.9">1</text>
<text x="85" y="199.9">2</text>
<text x="135" y="199.9">3</text>
<text x="185" y="199.9">4</text>
<text x="235" y="199.9">5</text>
<text x="285" y="199.9">6</text>
</g>
<g font-size="1.8" fill="#0000c0">
<text x="21.6" y="17.8">POWER SUPPLY</text>
<text x="203.2" y="19.5">TRINAMIC TMC5160 SILENTSTEPSTICK</text>
<text x="203.2" y="21.6">MODULE CONNECTIONS</text>
<text x="21.6" y="48.7">MICRO SD CARD</text>
<text x="21.6" y="50.8">SPI INTERFACE</text>
<text x="265.4" y="63.5">(E14 PN - 1868428)</text>
<text x="92.7" y="84.3">NODEMCU ESP-32S</text>
<text x="92.7" y="86.4">MODULE CONNECTIONS</text>
<text x="25.4" y="91.4">(E14 PN - 2081364)</text>
<text x="20.3" y="130.8">WORK COOLANT RELAY</text>
<text x="92.7" y="130.8">SPINDLE COOLANT RELAY</text>
<text x="161.3" y="130.8">POWER LED's</text>
<text x="20.3" y="137.6">SPINDLE CONTROL AND DAC</text>
<text x="20.3" y="139.7">(PWM TO ANALOG OUT)</text>
<text x="59.7" y="180.3">GAIN = 2</text>
</g>
<g font-size="1.8" fill="#008484">
<text x="30" y="20.7">+24V</text>
<text x="39.3" y="23.2">TEN6-2411N</text>
<text x="43.3" y="20.9">U1</text>
<text x="98.4" y="18.1">+3.3V</text>
<text x="106" y="18.1">+3.3V</text>
<text x="113.6" y="18.1">+3.3V</text>
<text x="123.2" y="18.1">+5V</text>
<text x="135.2" y="18.1">+3.3V</text>
<text x="20.6" y="28.9">J1</text>
<text x="39.1" y="27.6">+Vin</text>
<text x="61" y="27">+5V</text>
<text x="102.3" y="25.2">R3</text>
<text x="102.4" y="27.5">10k</text>
<text x="109.9" y="25.2">R4</text>
<text x="110.1" y="27.5">10k</text>
<text x="117.6" y="25.2">R5</text>
<text x="117.7" y="27.5">10k</text>
<text x="126.7" y="25">D1</text>
<text x="127.1" y="27.4">1N4148W</text>
<text x="148.4" y="28.3">NodeMCUESP-32S</text>
<text x="155.1" y="26">U4</text>
<text x="237.6" y="28.5">U5</text>
<text x="253.3" y="27">+3.3V</text>
<text x="261.2" y="27">+24V</text>
<text x="39.1" y="35.2">GND</text>
<text x="39.1" y="30.1">+Vin</text>
<text x="44.8" y="31.4">+Vout</text>
<text x="45.3" y="33.9">-Vout</text>
<text x="65.4" y="35.3">C1</text>
<text x="145.8" y="32.6">3.3V</text>
<text x="145.8" y="35.2">EN</text>
<text x="160.2" y="35.2">GPIO23</text>
<text x="162.7" y="32.6">GND</text>
<text x="228.4" y="30.8">TMC5160SilentStepStick</text>
<text x="230.9" y="35.2">DIR</text>
<text x="242.7" y="35.2">GND</text>
<text x="21" y="36.5">24V DC</text>
<text x="39.1" y="37.7">GND</text>
<text x="66" y="37.6">22uF, 6.3V</text>
<text x="145.8" y="37.7">GPIO36</text>
<text x="145.8" y="40.3">GPIO39</text>
<text x="160.2" y="37.7">GPIO22</text>
<text x="161.2" y="40.3">GPIO1</text>
<text x="230.9" y="37.7">STEP</text>
<text x="230.9" y="40.3">CLK</text>
<text x="240.1" y="37.7">VCC_IO</text>
<text x="244.4" y="40.3">B2</text>
<text x="274.5" y="37.8">J3</text>
<text x="29.9" y="44.7">GND</text>
<text x="54.1" y="44.7">GND</text>
<text x="60.4" y="44.7">GND</text>
<text x="145.8" y="42.8">GPIO34</text>
<text x="145.8" y="45.3">GPIO35</text>
<text x="145.8" y="47.9">GPIO32</text>
<text x="160.2" y="45.3">GPIO21</text>
<text x="161.2" y="42.8">GPIO3</text>
<text x="162.7" y="47.9">GND</text>
<text x="230.9" y="42.8">SDO</text>
<text x="230.9" y="45.3">CSN</text>
<text x="230.9" y="47.9">SCK</text>
<text x="244.4" y="42.8">B1</text>
<text x="244.4" y="45.3">A1</text>
<text x="244.4" y="47.9">A2</text>
<text x="67.9" y="49.9">+3.3V</text>
<text x="145.8" y="50.4">GPIO33</text>
<text x="145.8" y="53">GPIO25</text>
<text x="160.2" y="53">GPIO18</text>
<text x="160.2" y="50.4">GPIO19</text>
<text x="230.9" y="50.4">SDI</text>
<text x="230.9" y="53">DRV_ENN</text>
<text x="242.7" y="50.4">GND</text>
<text x="243" y="53">+VM</text>
<text x="272.3" y="50.5">X-AXIS</text>
<text x="25.7" y="54.3">J2</text>
<text x="145.8" y="55.5">GPIO26</text>
<text x="145.8" y="58">GPIO27</text>
<text x="160.2" y="58">GPIO17</text>
<text x="161.2" y="55.5">GPIO5</text>
<text x="266" y="58.2">C5</text>
<text x="52.3" y="64.4">DAT3/CD</text>
<text x="55.3" y="61.8">DAT2</text>
<text x="145.8" y="60.6">GPIO14</text>
<text x="145.8" y="63.1">GPIO12</text>
<text x="145.8" y="65.7">GND</text>
<text x="160.2" y="60.6">GPIO16</text>
<text x="161.2" y="65.7">GPIO0</text>
<text x="161.2" y="63.1">GPIO4</text>
<text x="224.2" y="61.2">GND</text>
<text x="234.3" y="60.2" transform="rotate(-90 234.3 60.2)">DIAG0</text>
<text x="236.9" y="60.2" transform="rotate(-90 236.9 60.2)">DIAG1</text>
<text x="266.7" y="60.5">330uF, 50V</text>
<text x="55.9" y="66.9">CMD</text>
<text x="56.2" y="69.5">VDD</text>
<text x="145.8" y="68.2">GPIO13</text>
<text x="145.8" y="70.7">GPIO9</text>
<text x="160.2" y="70.7">GPIO15</text>
<text x="161.2" y="68.2">GPIO2</text>
<text x="237.6" y="71.7">U6</text>
<text x="250.9" y="67.6">GND</text>
<text x="253.3" y="70.2">+3.3V</text>
<text x="261.1" y="67.6">GND</text>
<text x="261.2" y="70.2">+24V</text>
<text x="55.3" y="77.1">DAT0</text>
<text x="56.3" y="72">CLK</text>
<text x="56.4" y="74.5">VSS</text>
<text x="145.8" y="73.3">GPIO10</text>
<text x="145.8" y="75.8">GPIO11</text>
<text x="161.2" y="75.8">GPIO7</text>
<text x="161.2" y="73.3">GPIO8</text>
<text x="228.4" y="74">TMC5160SilentStepStick</text>
<text x="55.3" y="79.6">DAT1</text>
<text x="145.8" y="78.4">5V</text>
<text x="161.2" y="78.4">GPIO6</text>
<text x="230.9" y="78.4">DIR</text>
<text x="230.9" y="80.9">STEP</text>
<text x="230.9" y="83.4">CLK</text>
<text x="240.1" y="80.9">VCC_IO</text>
<text x="242.7" y="78.4">GND</text>
<text x="244.4" y="83.4">B2</text>
<text x="274.5" y="80.9">J4</text>
<text x="26.4" y="84.7">SHIELD</text>
<text x="26.4" y="88.6">Micro_SD_Card</text>
<text x="137.9" y="87.9">GND</text>
<text x="170.9" y="87.9">GND</text>
<text x="230.9" y="86">SDO</text>
<text x="230.9" y="88.5">CSN</text>
<text x="244.4" y="86">B1</text>
<text x="244.4" y="88.5">A1</text>
<text x="19.8" y="91.7">GND</text>
<text x="68" y="91.7">GND</text>
<text x="230.9" y="91.1">SCK</text>
<text x="230.9" y="93.6">SDI</text>
<text x="242.7" y="93.6">GND</text>
<text x="244.4" y="91.1">A2</text>
<text x="272.3" y="93.6">Y-AXIS</text>
<text x="53.5" y="97.3">D2</text>
<text x="125.9" y="97.3">D3</text>
<text x="163.4" y="100.7">+24V</text>
<text x="176.6" y="100.7">+5V</text>
<text x="187.3" y="100.7">+3.3V</text>
<text x="230.9" y="96.1">DRV_ENN</text>
<text x="243" y="96.1">+VM</text>
<text x="266" y="101.4">C6</text>
<text x="29.9" y="107.7">R7</text>
<text x="52.2" y="105.1">K1</text>
<text x="53.9" y="102.4">1N4148W</text>
<text x="69.9" y="104.5">+5V</text>
<text x="102.3" y="107.7">R8</text>
<text x="124.6" y="105.1">K2</text>
<text x="126.3" y="102.4">1N4148W</text>
<text x="142.3" y="104.5">+5V</text>
<text x="167.1" y="107.7">R9</text>
<text x="179.9" y="107.7">R10</text>
<text x="191.3" y="107.7">R11</text>
<text x="224.2" y="104.4">GND</text>
<text x="234.3" y="103.4" transform="rotate(-90 234.3 103.4)">DIAG0</text>
<text x="236.9" y="103.4" transform="rotate(-90 236.9 103.4)">DIAG1</text>
<text x="266.7" y="103.7">330uF, 50V</text>
<text x="21.1" y="109">R12</text>
<text x="21.2" y="111.3">660R</text>
<text x="29.9" y="110">1k</text>
<text x="93.5" y="109">R13</text>
<text x="93.6" y="111.3">660R</text>
<text x="102.3" y="110">1k</text>
<text x="167.2" y="110">4k7</text>
<text x="179.8" y="110">1k</text>
<text x="191.4" y="110">660R</text>
<text x="250.9" y="110.7">GND</text>
<text x="253.3" y="113.4">+3.3V</text>
<text x="261.1" y="110.7">GND</text>
<text x="261.2" y="113.4">+24V</text>
<text x="22.1" y="119">LED</text>
<text x="22.2" y="116.7">D7</text>
<text x="38" y="115.3">Q1</text>
<text x="39.4" y="117.6">BC848B-7-F</text>
<text x="75.2" y="116.5">J7</text>
<text x="94.5" y="119">LED</text>
<text x="94.6" y="116.7">D8</text>
<text x="110.4" y="115.3">Q2</text>
<text x="111.8" y="117.6">BC848B-7-F</text>
<text x="147.6" y="116.5">J8</text>
<text x="168.1" y="117.7">LED</text>
<text x="168.3" y="115.4">D4</text>
<text x="180.8" y="117.7">LED</text>
<text x="181" y="115.4">D5</text>
<text x="192.3" y="117.7">LED</text>
<text x="192.4" y="115.4">D6</text>
<text x="228.4" y="117.2">TMC5160SilentStepStick</text>
<text x="237.6" y="114.9">U7</text>
<text x="17.2" y="126">GND</text>
<text x="33.7" y="126">GND</text>
<text x="89.6" y="126">GND</text>
<text x="106.1" y="126">GND</text>
<text x="163.3" y="124.7">GND</text>
<text x="176" y="124.7">GND</text>
<text x="187.4" y="124.7">GND</text>
<text x="230.9" y="121.5">DIR</text>
<text x="230.9" y="124.1">STEP</text>
<text x="240.1" y="124.1">VCC_IO</text>
<text x="242.7" y="121.5">GND</text>
<text x="274.5" y="124.1">J5</text>
<text x="49.7" y="127.9">SRM-1C-SL-5VDC</text>
<text x="69.8" y="126.7">COOLANT RLY</text>
<text x="122.1" y="127.9">SRM-1C-SL-5VDC</text>
<text x="138.1" y="126.7">SPINDLE COOLANT RLY</text>
<text x="230.9" y="126.6">CLK</text>
<text x="230.9" y="129.2">SDO</text>
<text x="230.9" y="131.7">CSN</text>
<text x="244.4" y="126.6">B2</text>
<text x="244.4" y="129.2">B1</text>
<text x="244.4" y="131.7">A1</text>
<text x="230.9" y="134.2">SCK</text>
<text x="230.9" y="136.8">SDI</text>
<text x="242.7" y="136.8">GND</text>
<text x="244.4" y="134.2">A2</text>
<text x="272.4" y="136.8">Z-AXIS</text>
<text x="23.3" y="143.2">J6</text>
<text x="94.6" y="138.8">+3.3V</text>
<text x="101.7" y="138.8">+5V</text>
<text x="113.2" y="141.3">LTC2644</text>
<text x="115.7" y="139">U3</text>
<text x="161.3" y="138.8">+5V</text>
<text x="230.9" y="139.3">DRV_ENN</text>
<text x="243" y="139.3">+VM</text>
<text x="109" y="145.7">VCC</text>
<text x="109" y="148.2">VOUTA</text>
<text x="117.7" y="148.2">REFSEL</text>
<text x="120.8" y="145.7">GND</text>
<text x="224.2" y="147.6">GND</text>
<text x="234.3" y="146.6" transform="rotate(-90 234.3 146.6)">DIAG0</text>
<text x="236.9" y="146.6" transform="rotate(-90 236.9 146.6)">DIAG1</text>
<text x="266" y="144.5">C7</text>
<text x="266.7" y="146.9">330uF, 50V</text>
<text x="109" y="150.7">VOUTB</text>
<text x="109" y="153.3">IDLSEL</text>
<text x="109" y="155.8">IOVCC</text>
<text x="121.2" y="150.7">REF</text>
<text x="121.7" y="155.8">INB</text>
<text x="121.7" y="153.3">INA</text>
<text x="165.7" y="154.7">C4</text>
<text x="250.9" y="153.9">GND</text>
<text x="261.1" y="153.9">GND</text>
<text x="18.3" y="161">INPUTS/OUTPUTS</text>
<text x="48.9" y="161.6">LM2904DT</text>
<text x="51.6" y="159.3">U2B</text>
<text x="71.8" y="159">LM2904DT</text>
<text x="74.4" y="156.7">U2A</text>
<text x="109" y="158.4">GND</text>
<text x="122.3" y="158.4">PD</text>
<text x="165.9" y="157">0.1uF</text>
<text x="35" y="165.3">GND</text>
<text x="57.3" y="166">+</text>
<text x="80.1" y="163.4">+</text>
<text x="93.5" y="166.7">+24V</text>
<text x="101" y="165.3">GND</text>
<text x="108.5" y="164.2">+3.3V</text>
<text x="120.7" y="164.2">+5V</text>
<text x="129" y="165.3">GND</text>
<text x="137.9" y="163.6">R6</text>
<text x="138" y="165.9">10k</text>
<text x="160.7" y="164.1">GND</text>
<text x="73.5" y="173.1">10k</text>
<text x="73.8" y="170.8">R1</text>
<text x="113.6" y="171.2">C2</text>
<text x="113.8" y="173.5">0.1uF</text>
<text x="125" y="171.2">C3</text>
<text x="125.2" y="173.5">0.1uF</text>
<text x="134.1" y="173">GND</text>
<text x="95.9" y="176.6" transform="rotate(-90 95.9 176.6)">V+</text>
<text x="97" y="177.6">U2C</text>
<text x="97.2" y="179.9">LM2904DT</text>
<text x="88.3" y="181.4">R2</text>
<text x="88.5" y="183.7">10k</text>
<text x="108.7" y="180.6">GND</text>
<text x="120.1" y="180.6">GND</text>
<text x="84.5" y="190.7">GND</text>
<text x="93.4" y="190.7">GND</text>
</g>
</svg>
